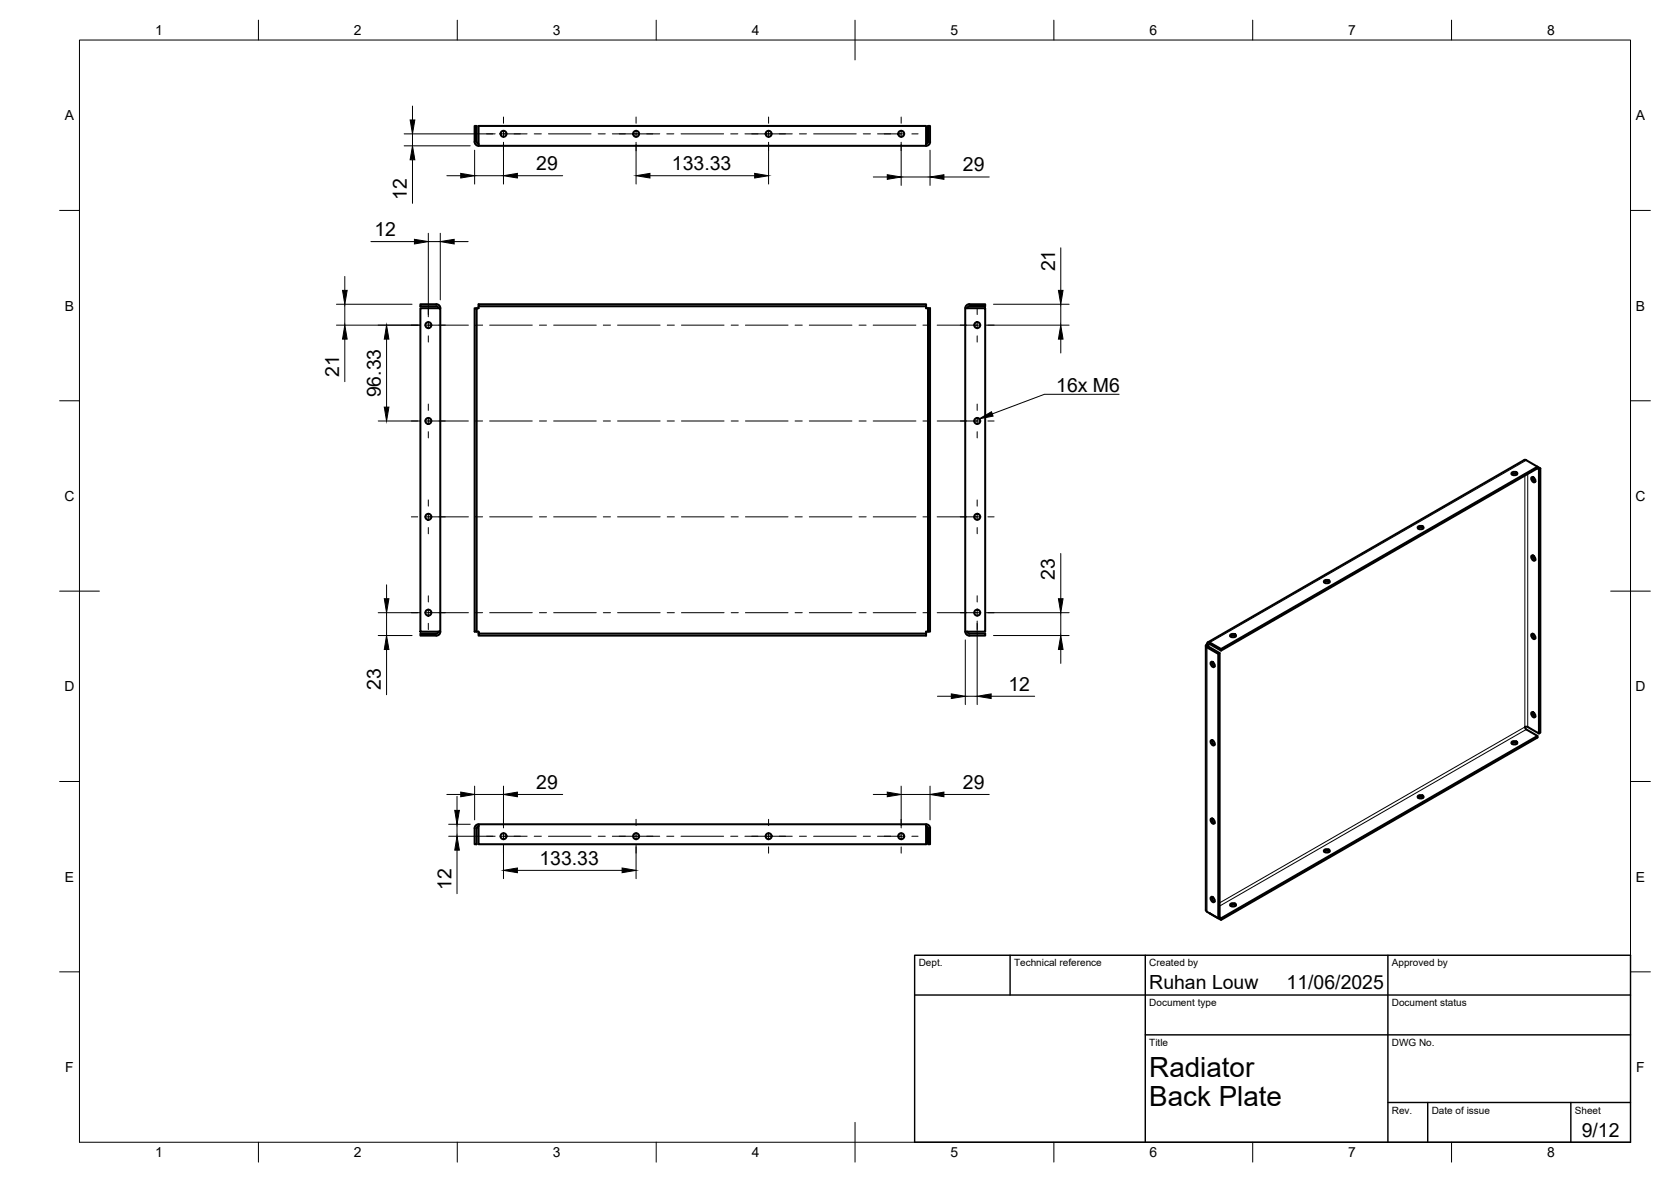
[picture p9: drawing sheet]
<svg xmlns="http://www.w3.org/2000/svg" width="420mm" height="297mm" viewBox="0 0 420 297" stroke-linecap="round" stroke-linejoin="round" font-family="sans-serif">
<!-- layer: Visible -->
<g fill="none" stroke="#000" stroke-width=".51">
<path d="M120.3 31.7h112.6v4.9h-112.6zM120.3 36.1h-.2l-.3-.4v-4h-.5v3.9a1.01 1.01 0 0 0 1 1M232.9 36.1l.4-.2v-.2v-4h.5l.1 3.9a1.01 1.01 0 0 1-1 1M105.7 77.5h5v81.2h-5zM110.2 77.4l-.2-.4h-.3h-4v-.5l4-.1a1.01 1.01 0 0 1 1 1M120.3 77a.34 .34 0 0 1 0 .5 .34 .34 0 0 1-.5 0v81.2h-.5v-81.2h.5M232.9 77v-.5h-112.6v.5h112.6a.34 .34 0 0 0 0 .5 .34 .34 0 0 0 .4 0M242.7 77.5h5v81.2h-5zM242.7 77.4a1.01 1.01 0 0 1 1-1l4 .1v.5h-4h-.2l-.3 .4M380.1 119.2l.7-.2 .6 .2M380.2 118.7l.6-.1a.58 .58 0 0 1 .7 .5l-.7 .3a.58 .58 0 0 1-.7-.5zM385.1 120a.76 .76 0 0 1 .8 .3 .76 .76 0 0 1-.1 .9l-.6-.4z"/>
<path d="M385.4 119.9l.1 .7 .6 .4M386.6 117.7l.3 .2 .4-.2-.7-.4-79.6 45.8M386.6 117.7v-.4l-2.8-1.7h-.5l-79.6 45.8M386.6 117.7l-79.6 45.8M386.9 117.9v66.4l-2.8-1.6h-.7l.4 .6 2.8 1.6v.4l-79.6 45.9M387.3 117.7v66.4l-.4 .2M356.5 132.8l.7-.2 .7 .2M356.7 132.3l.5-.1a.58 .58 0 0 1 .7 .5l-.7 .3a.58 .58 0 0 1-.7-.5zM385.1 139.7a.76 .76 0 0 1 .8 .3 .76 .76 0 0 1-.1 .9l-.6-.4zM385.4 139.6l.1 .7 .6 .4M110.2 158.7l-.2 .5h-.3h-4v.5h4a1.01 1.01 0 0 0 1-1M119.8 158.7a.34 .34 0 0 1 .5 0 .34 .34 0 0 1 0 .5h112.6v.5h-112.6v-.5"/>
<path d="M233.3 158.7h.5v-81.2h-.5v81.2a.34 .34 0 0 0-.4 0 .34 .34 0 0 0 0 .5M242.7 158.7a1.01 1.01 0 0 0 1 1h4v-.5h-4l-.4-.2-.1-.3M309.4 159.9l.6-.2 .7 .2M309.5 159.4l.5-.1a.58 .58 0 0 1 .8 .5l-.8 .4a.58 .58 0 0 1-.7-.6zM333 146.3l.6-.2 .7 .2M333.1 145.8l.5-.1a.58 .58 0 0 1 .7 .6l-.7 .3a.58 .58 0 0 1-.7-.6zM385.1 159.4a.76 .76 0 0 1 .8 .3 .76 .76 0 0 1-.1 .9l-.6-.5zM385.4 159.2l.1 .7 .6 .5M303.2 162.3v66.4l.3 .4 2.8 1.7 .4-.2M303.5 161.9l.2-.5 .5 .1 2.8 1.6v.4l-2.8-1.6h-.3l-.1 .2M303.5 161.9l-.3 .4 .3 .4 2.8 1.6 .4-.2M303.5 161.9l.3 .2"/>
<path d="M303.8 162.1l-.1 .3 .1 .1 2.9 1.6v66.5M304.5 166.4a.76 .76 0 0 1 .8 .4 .76 .76 0 0 1-.1 .9l-.7-.5zM304.7 166.3l.2 .7 .5 .4M306.3 164.3v66.5M385.1 179a.76 .76 0 0 1 .8 .4 .76 .76 0 0 1-.1 .9l-.6-.5zM385.4 179l.1 .6 .6 .5M304.5 186.1a.76 .76 0 0 1 .8 .3 .76 .76 0 0 1-.1 1l-.7-.5zM304.7 186l.2 .7 .5 .4M356.7 199.9l.5-.1a.58 .58 0 0 1 .7 .5l-.7 .4a.58 .58 0 0 1-.7-.6zM380.1 186.9l.7-.3 .6 .3M380.2 186.4l.6-.2a.58 .58 0 0 1 .7 .6l-.7 .3a.58 .58 0 0 1-.7-.5zM386.6 184.9l-79.6 45.9-.3-.2"/>
<path d="M120.3 207.1h112.6v5.1h-112.6zM120.3 207.1a1.01 1.01 0 0 0-1 1v4.1h.5v-4l.1-.3 .4-.2M232.9 207.1a1.01 1.01 0 0 1 1 1l-.1 4.1h-.5v-4v-.3l-.4-.2M304.5 205.8a.76 .76 0 0 1 .8 .3 .76 .76 0 0 1-.1 .9l-.7-.4zM304.7 205.7l.2 .7 .5 .4M333 214l.6-.2 .7 .2M333.1 213.5l.5-.1a.58 .58 0 0 1 .7 .5l-.7 .4a.58 .58 0 0 1-.7-.6zM356.5 200.5l.7-.3 .7 .3M304.1 229.5h.1M304.2 229.5l2.8 1.7v-.4M304.5 225.5a.76 .76 0 0 1 .8 .3 .76 .76 0 0 1-.1 .9l-.7-.4zM304.7 225.4l.2 .7 .5 .4"/>
<path d="M309.4 227.6l.6-.2 .7 .2M309.5 227.1l.5-.1a.58 .58 0 0 1 .8 .5l-.8 .3a.58 .58 0 0 1-.7-.5z"/>
<circle cx="126.6" cy="33.6" r=".75"/>
<circle cx="159.9" cy="33.6" r=".75"/>
<circle cx="193.3" cy="33.6" r=".75"/>
<circle cx="226.6" cy="33.6" r=".75"/>
<circle cx="107.7" cy="81.7" r=".75"/>
<circle cx="245.7" cy="81.7" r=".75"/>
<circle cx="107.7" cy="105.8" r=".75"/>
<circle cx="245.7" cy="105.8" r=".75"/>
<circle cx="107.7" cy="129.9" r=".75"/>
<circle cx="245.7" cy="129.9" r=".75"/>
<circle cx="107.7" cy="154" r=".75"/>
<circle cx="245.7" cy="154" r=".75"/>
<circle cx="126.6" cy="210.1" r=".75"/>
<circle cx="159.9" cy="210.1" r=".75"/>
<circle cx="193.3" cy="210.1" r=".75"/>
<circle cx="226.6" cy="210.1" r=".75"/>
</g>
<!-- layer: Visible Narrow -->
<path d="M383.4 119.5v63.2l-76.7 44.2M383.8 115.7l-79.6 45.8v.4l-.4 .2v.4l-.3 .2v66.4M384.1 119.1v63.6M383.8 183.3l-77.1 44.4M304.2 229.5h.1" fill="none" stroke="#000" stroke-width=".25"/>
<!-- layer: BORDER -->
<g fill="none" stroke="#000" stroke-width=".25">
<path d="M20 10.1h390v276.9h-390zM65 5.1v5M115 5.1v5M165 5.1v5M215 5.1v10M265 5.1v5M315 5.1v5M365 5.1v5M15 52.9h5M410 52.9h5M15 100.7h5M410 100.7h5"/>
<path d="M15 148.6h10M405 148.6h10M15 196.4h5M410 196.4h5M15 244.2h5M410 244.2h5M65 287v5M115 287v5M165 287v5M215 282.1v9.9M265 287v5M315 287v5"/>
<path d="M365 287v5"/>
</g>
<!-- layer: TITLEBLOCK -->
<path d="M230 240.1h180v46.9h-180zM230 250h180M254 240.1v9.9M288 240.1v46.9M349 240.1v46.9M288 260.1h122M349 277.1h61M359 277.1v9.9M395 277.1v9.9" fill="none" stroke="#000" stroke-width=".36"/>
<!-- layer: Smart Centers -->
<g fill="none" stroke="#000" stroke-width=".25">
<path d="M122.3 33.6h1.6M125.7 33.6h6.8M126.6 29.4v1.6M126.6 32.8v1.8M126.6 36.3v1.6M134.3 33.6h1.8M137.9 33.6h10.7M150.4 33.6h1.8M154 33.6h11.9M159.9 29.4v1.6M159.9 32.8v1.8M159.9 36.3v1.6"/>
<path d="M167.7 33.6h1.7M171.2 33.6h10.7M183.7 33.6h1.8M187.3 33.6h11.9M193.3 29.4v1.6M193.3 32.8v1.8M193.3 36.3v1.6M201 33.6h1.8M204.6 33.6h10.7M217.1 33.6h1.8M220.6 33.6h6.9M226.6 29.4v1.6"/>
<path d="M226.6 32.8v1.8M226.6 36.3v1.6M229.3 33.6h1.5M107.7 77.5v1.5M245.7 77.5v1.5M103.4 81.7h1.6M106.8 81.7h11M107.7 80.8v1.8M107.7 84.4v1.6M119.5 81.7h1.8M123.1 81.7h10.7M135.6 81.7h1.8"/>
<path d="M139.2 81.7h10.7M151.7 81.7h1.8M155.3 81.7h10.7M167.8 81.7h1.8M171.3 81.7h10.8M183.9 81.7h1.7M187.4 81.7h10.7M199.9 81.7h1.8M203.5 81.7h10.7M216 81.7h1.8M219.6 81.7h10.7M232.1 81.7h1.7"/>
<path d="M235.6 81.7h11M245.7 80.8v1.8M245.7 84.4v1.6M248.4 81.7h1.6M103.4 105.8h1.6M106.8 105.8h11M107.7 101.5v1.6M107.7 104.9v1.8M107.7 108.5v1.6M119.5 105.8h1.8M123.1 105.8h10.7M135.6 105.8h1.8"/>
<path d="M139.2 105.8h10.7M151.7 105.8h1.8M155.3 105.8h10.7M167.8 105.8h1.8M171.3 105.8h10.8M183.9 105.8h1.7M187.4 105.8h10.7M199.9 105.8h1.8M203.5 105.8h10.7M216 105.8h1.8M219.6 105.8h10.7M232.1 105.8h1.7"/>
<path d="M235.6 105.8h11M245.7 101.5v1.6M245.7 104.9v1.8M245.7 108.5v1.6M248.4 105.8h1.6M103.4 129.9h1.6M106.8 129.9h11M107.7 125.6v1.6M107.7 129v1.8M107.7 132.6v1.5M119.5 129.9h1.8M123.1 129.9h10.7"/>
<path d="M135.6 129.9h1.8M139.2 129.9h10.7M151.7 129.9h1.8M155.3 129.9h10.7M167.8 129.9h1.8M171.3 129.9h10.8M183.9 129.9h1.7M187.4 129.9h10.7M199.9 129.9h1.8M203.5 129.9h10.7M216 129.9h1.8M219.6 129.9h10.7"/>
<path d="M232.1 129.9h1.7M235.6 129.9h11M245.7 125.6v1.6M245.7 129v1.8M245.7 132.6v1.5M248.4 129.9h1.6M103.4 154h1.6M106.8 154h11M107.7 149.7v1.6M107.7 153.1v1.8M107.7 156.6v1.6M119.5 154h1.8"/>
<path d="M123.1 154h10.7M135.6 154h1.8M139.2 154h10.7M151.7 154h1.8M155.3 154h10.7M167.8 154h1.8M171.3 154h10.8M183.9 154h1.7M187.4 154h10.7M199.9 154h1.8M203.5 154h10.7M216 154h1.8"/>
<path d="M219.6 154h10.7M232.1 154h1.7M235.6 154h11M245.7 149.7v1.6M245.7 153.1v1.8M245.7 156.6v1.6M248.4 154h1.6M122.3 210.1h1.6M125.7 210.1h6.8M126.6 205.9v1.6M126.6 209.3v1.7M126.6 212.8v1.6"/>
<path d="M134.3 210.1h1.8M137.9 210.1h10.7M150.4 210.1h1.8M154 210.1h11.9M159.9 205.9v1.6M159.9 209.3v1.7M159.9 212.8v1.6M167.7 210.1h1.7M171.2 210.1h10.7M183.7 210.1h1.8M187.3 210.1h11.9M193.3 205.9v1.6"/>
<path d="M193.3 209.3v1.7M193.3 212.8v1.6M201 210.1h1.8M204.6 210.1h10.7M217.1 210.1h1.8M220.6 210.1h6.9M226.6 205.9v1.6M226.6 209.3v1.7M226.6 212.8v1.6M229.3 210.1h1.5"/>
</g>
<!-- layer: FD_Dimensions -->
<g fill="none" stroke="#000" stroke-width=".25">
<path d="M101.6 33.6h22.9M101.6 36.6h16.6M103.7 26.7v3.4M103.7 33.6v3M119.3 37.7v8.6M126.6 35.8v10.5M159.9 35.8v10.5M193.3 35.8v10.5M226.6 35.8v10.8M233.8 37.7v8.9M103.7 40.2v10.9M107.7 58.6v21"/>
<path d="M110.7 58.6v16.8M112.4 44.2h3.4M119.3 44.2h7.3M130.1 44.2h11.4M163.4 44.2h26.4M219.6 44.5h3.5M226.6 44.5h7.2M237.3 44.5h11.4M84.6 76.5h19M86.7 69.5v3.5M86.7 76.5v5.2M93.3 60.7h10.9"/>
<path d="M107.7 60.7h3M114.2 60.7h3.5M249.8 76.5h19M266.7 62.3v10.7M266.7 76.5v5.2M84.6 81.7h21M86.7 85.2v10.7M97.2 85.2v17.1M247.8 81.7h21M266.7 85.2v3.5M95.1 105.8h10.5M266.7 139.1v11.4"/>
<path d="M95.1 154h10.5M95.1 159.7h8.5M97.2 147v3.5M97.2 154v5.7M245.7 156.1v21M247.8 154h21M249.8 159.7h19M266.7 154v5.7M97.2 163.2v11.4M235.7 175h3.5M242.7 160.8v16.3M242.7 175h3"/>
<path d="M249.2 175h11M266.7 163.2v3.5M112.4 199.7h3.4M119.3 197.6v8.4M119.3 199.7h7.3M126.6 197.6v10.5M130.1 199.7h11.4M219.6 199.7h3.5M226.6 197.6v10.5M226.6 199.7h7.2M233.8 197.6v8.4M237.3 199.7h11.4"/>
<path d="M112.8 207.1h5.4M112.8 210.1h11.7M114.9 200.1v3.6M114.9 207.1v3M114.9 213.6v11M126.6 212.2v8.6M130.1 218.7h26.3M159.9 212.2v8.6"/>
</g>
<g fill="#000" stroke="#000" stroke-width=".25">
<path d="M103.1 30.1h1.2l-.6 3.5zM103.7 36.6l.6 3.6h-1.2zM115.8 43.6l3.5 .6-3.5 .5zM126.6 44.2l3.5-.6v1.1zM159.9 44.2l3.5-.6v1.1zM189.8 43.6l3.5 .6-3.5 .5zM223.1 43.9l3.5 .6-3.5 .6zM233.8 44.5l3.5-.6v1.2zM86.1 73h1.2l-.6 3.5zM104.2 60.1l3.5 .6-3.5 .6zM110.7 60.7l3.5-.6v1.2zM266.1 73h1.2l-.6 3.5z"/>
<path d="M86.7 81.7l.6 3.5h-1.2zM97.2 81.7l.6 3.5h-1.2zM266.7 81.7l.6 3.5h-1.2zM96.6 102.3h1.2l-.6 3.5zM96.6 150.5h1.2l-.6 3.5zM266.1 150.5h1.2l-.6 3.5zM97.2 159.7l.6 3.5h-1.2zM239.2 174.4l3.5 .6-3.5 .5zM245.7 175l3.5-.6v1.1zM266.7 159.7l.6 3.5h-1.2zM115.8 199.1l3.5 .6-3.5 .5zM126.6 199.7l3.5-.6v1.1z"/>
<path d="M223.1 199.1l3.5 .6-3.5 .5zM233.8 199.7l3.5-.6v1.1zM114.3 203.7h1.2l-.6 3.4zM114.9 210.1l.6 3.5h-1.2zM126.6 218.7l3.5-.6v1.2zM156.4 218.1l3.5 .6-3.5 .6z"/>
</g>
<!-- layer: Hole Notes -->
<path d="M246.2 105.2l3.1-1.7 .4 1.1z" fill="#000" stroke="#000" stroke-width=".25"/>
<path d="M281.4 99.1h-18.8l-13.1 4.9" fill="none" stroke="#000" stroke-width=".25"/>
<g font-size="7">
<text x="289" y="270.6">Radiator</text>
<text x="289" y="278.1">Back Plate</text>
</g>
<g font-size="4.9">
<text x="134.9" y="42.7">29</text>
<text x="169" y="42.7">133.33</text>
<text x="242.1" y="43">29</text>
<text x="102.3" y="50.2" transform="rotate(-90 102.3 50.2)">12</text>
<text x="94.1" y="59.3">12</text>
<text x="265.3" y="68.2" transform="rotate(-90 265.3 68.2)">21</text>
<text x="85.3" y="94.7" transform="rotate(-90 85.3 94.7)">21</text>
<text x="95.7" y="99.9" transform="rotate(-90 95.7 99.9)">96.33</text>
<text x="265.6" y="98.4">16x M6</text>
<text x="265.2" y="145.7" transform="rotate(-90 265.2 145.7)">23</text>
<text x="95.7" y="173.3" transform="rotate(-90 95.7 173.3)">23</text>
<text x="253.6" y="173.6">12</text>
<text x="134.9" y="198.2">29</text>
<text x="242.1" y="198.2">29</text>
<text x="135.6" y="217.3">133.33</text>
<text x="113.5" y="223.7" transform="rotate(-90 113.5 223.7)">12</text>
<text x="289" y="248.5">Ruhan Louw</text>
<text x="323.5" y="248.5">11/06/2025</text>
<text x="397.7" y="285.7">9/12</text>
</g>
<g font-size="3.5">
<text x="39" y="8.8">1</text>
<text x="89" y="8.8">2</text>
<text x="139" y="8.8">3</text>
<text x="189" y="8.8">4</text>
<text x="239" y="8.8">5</text>
<text x="289" y="8.8">6</text>
<text x="339" y="8.8">7</text>
<text x="389" y="8.8">8</text>
<text x="16.3" y="30.2">A</text>
<text x="411.3" y="30.2">A</text>
<text x="16.3" y="78">B</text>
<text x="411.3" y="78">B</text>
<text x="16.2" y="125.9">C</text>
<text x="411.2" y="125.9">C</text>
<text x="16.2" y="173.7">D</text>
<text x="411.2" y="173.7">D</text>
<text x="16.3" y="221.6">E</text>
<text x="411.3" y="221.6">E</text>
<text x="16.4" y="269.4">F</text>
<text x="411.4" y="269.4">F</text>
<text x="39" y="290.8">1</text>
<text x="89" y="290.8">2</text>
<text x="139" y="290.8">3</text>
<text x="189" y="290.8">4</text>
<text x="239" y="290.8">5</text>
<text x="289" y="290.8">6</text>
<text x="339" y="290.8">7</text>
<text x="389" y="290.8">8</text>
</g>
<g font-size="2.5">
<text x="231" y="242.9">Dept.</text>
<text x="255" y="242.9">Technical reference</text>
<text x="289" y="242.9">Created by</text>
<text x="350" y="242.9">Approved by</text>
<text x="289" y="252.8">Document type</text>
<text x="350" y="252.8">Document status</text>
<text x="289" y="262.9">Title</text>
<text x="350" y="262.9">DWG No.</text>
<text x="350" y="279.9">Rev.</text>
<text x="360" y="279.9">Date of issue</text>
<text x="396" y="279.9">Sheet</text>
</g>
</svg>
